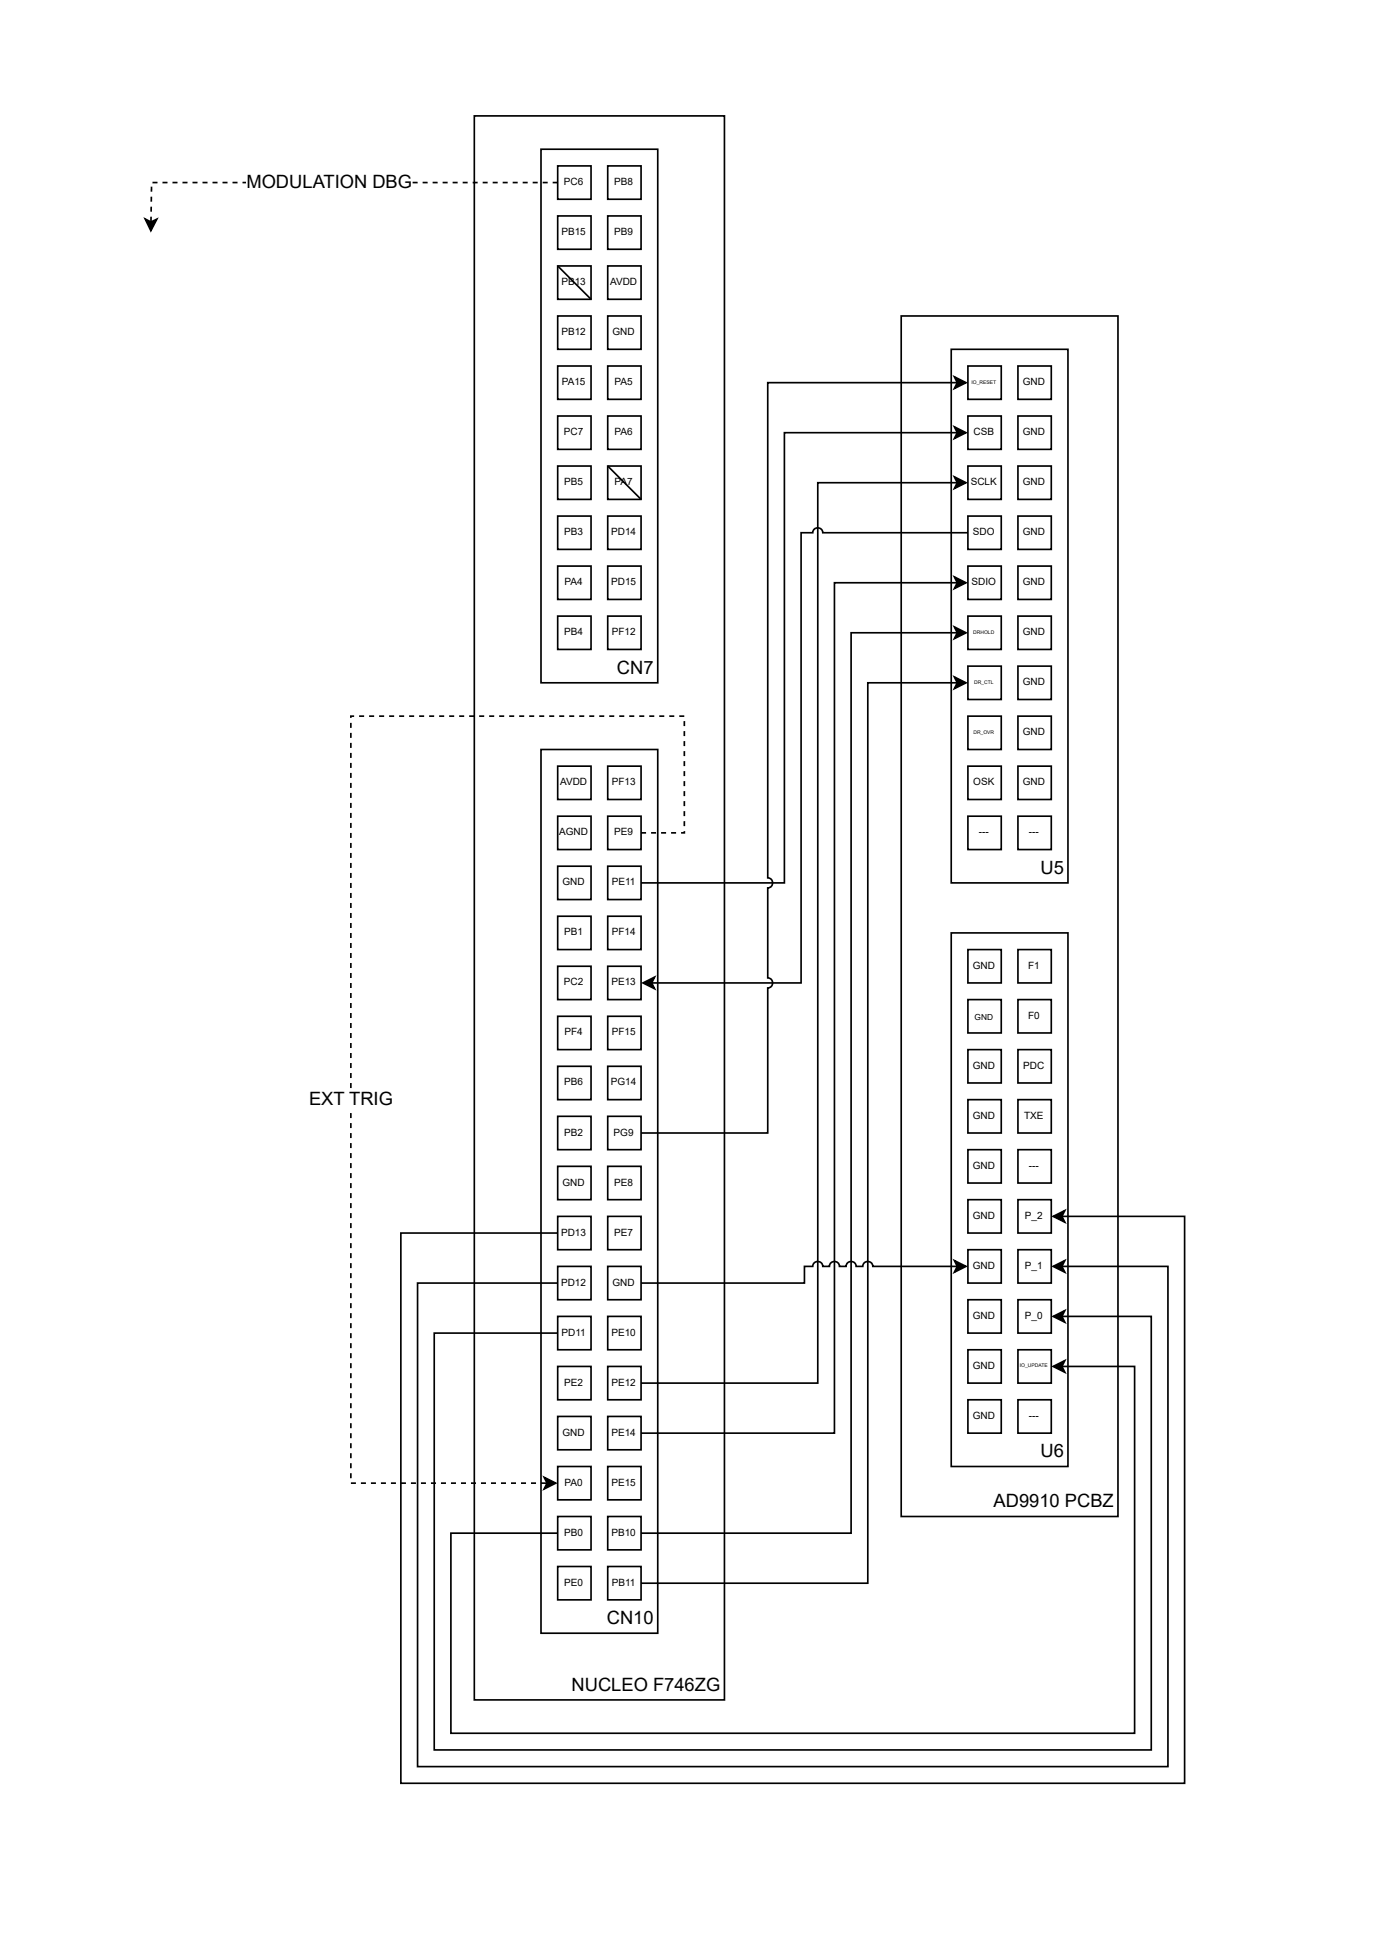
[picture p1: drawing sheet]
<svg xmlns="http://www.w3.org/2000/svg" width="211mm" height="298mm" viewBox="0 0 211 298" stroke-linecap="round" stroke-linejoin="round" font-family="sans-serif">
<path d="M72.3 17.7h38.2v241.6h-38.2z" fill="none" stroke="#000" stroke-width=".25"/>
<path d="M82.5 114.3h17.8v134.8h-17.8z" fill="#fff"/>
<path d="M82.5 114.3h17.8v134.8h-17.8z" fill="none" stroke="#000" stroke-width=".25"/>
<path d="M92.7 116.9h5.1v5.1h-5.1z" fill="#fff"/>
<path d="M92.7 116.9h5.1v5.1h-5.1zM83 225.4l1.8 .9-1.8 .8 .4-.8z" fill="none" stroke="#000" stroke-width=".25"/>
<g fill="#000">
<path d="M83 225.4l1.8 .9-1.8 .8 .4-.8z"/>
<path d="M97.8 126.9h.7v.3h-.7zM99.3 126.9h.8v.3h-.8zM100.8 126.9h.8v.3h-.8zM102.4 126.9h.7v.3h-.7zM103.9 126.9h.5v.2h-.1v-.3h.2v.4h-.6zM104.3 125.3h.2v.7h-.2zM104.3 123.7h.2v.8h-.2zM104.3 122.2h.2v.8h-.2zM104.3 120.7h.2v.7h-.2zM104.3 119.2h.2v.7h-.2zM104.3 117.6h.2v.8h-.2zM104.3 116.1h.2v.8h-.2zM104.3 114.6h.2v.7h-.2zM104.3 113.1h.2v.7h-.2zM104.3 111.5h.2v.8h-.2zM104.3 110h.2v.8h-.2zM103.6 109.1h.8v.3h-.8zM102.1 109.1h.8v.3h-.8zM100.6 109.1h.7v.3h-.7zM99 109.1h.8v.3h-.8zM97.5 109.1h.8v.3h-.8zM96 109.1h.7v.3h-.7zM94.5 109.1h.7v.3h-.7zM92.9 109.1h.8v.3h-.8zM91.4 109.1h.8v.3h-.8zM89.9 109.1h.7v.3h-.7zM88.4 109.1h.7v.3h-.7zM86.8 109.1h.8v.3h-.8zM85.3 109.1h.8v.3h-.8zM83.8 109.1h.7v.3h-.7zM82.2 109.1h.8v.3h-.8zM80.7 109.1h.8v.3h-.8zM79.2 109.1h.8v.3h-.8zM77.7 109.1h.7v.3h-.7zM76.1 109.1h.8v.3h-.8zM74.6 109.1h.8v.3h-.8zM73.1 109.1h.8v.3h-.8zM71.6 109.1h.7v.3h-.7zM70 109.1h.8v.3h-.8zM68.5 109.1h.8v.3h-.8zM67 109.1h.8v.3h-.8zM65.5 109.1h.7v.3h-.7zM63.9 109.1h.8v.3h-.8zM62.4 109.1h.8v.3h-.8zM60.9 109.1h.7v.3h-.7zM59.4 109.1h.7v.3h-.7zM57.8 109.1h.8v.3h-.8zM56.3 109.1h.8v.3h-.8zM54.8 109.1h.7v.3h-.7zM53.4 109.1h.6v.3h-.5v-.2h.1v.3h-.2zM53.4 110.3h.2v.7h-.2zM53.4 111.8h.2v.8h-.2zM53.4 113.3h.2v.8h-.2zM53.4 114.9h.2v.7h-.2zM53.4 116.4h.2v.7h-.2zM53.4 117.9h.2v.8h-.2zM53.4 119.4h.2v.8h-.2zM53.4 121h.2v.7h-.2zM53.4 122.5h.2v.7h-.2zM53.4 124h.2v.8h-.2zM53.4 125.5h.2v.8h-.2zM53.4 127.1h.2v.7h-.2zM53.4 128.6h.2v.8h-.2zM53.4 130.1h.2v.8h-.2zM53.4 131.6h.2v.8h-.2zM53.4 133.2h.2v.7h-.2zM53.4 134.7h.2v.8h-.2zM53.4 136.2h.2v.8h-.2zM53.4 137.7h.2v.8h-.2zM53.4 139.3h.2v.7h-.2zM53.4 140.8h.2v.8h-.2zM53.4 142.3h.2v.8h-.2zM53.4 143.8h.2v.8h-.2zM53.4 145.4h.2v.7h-.2zM53.4 146.9h.2v.8h-.2zM53.4 148.4h.2v.8h-.2zM53.4 150h.2v.7h-.2zM53.4 151.5h.2v.7h-.2zM53.4 153h.2v.8h-.2zM53.4 154.5h.2v.8h-.2zM53.4 156.1h.2v.7h-.2zM53.4 157.6h.2v.7h-.2zM53.4 159.1h.2v.8h-.2zM53.4 160.6h.2v.8h-.2zM53.4 162.2h.2v.7h-.2zM53.4 163.7h.2v.8h-.2zM53.4 165.2h.2v.8h-.2zM53.4 166.7h.2v.8h-.2zM53.4 168.3h.2v.7h-.2zM53.4 169.8h.2v.8h-.2zM53.4 171.3h.2v.8h-.2zM53.4 172.8h.2v.8h-.2zM53.4 174.4h.2v.7h-.2zM53.4 175.9h.2v.8h-.2zM53.4 177.4h.2v.8h-.2zM53.4 179h.2v.7h-.2zM53.4 180.5h.2v.7h-.2zM53.4 182h.2v.8h-.2zM53.4 183.5h.2v.8h-.2zM53.4 185.1h.2v.7h-.2zM53.4 186.6h.2v.7h-.2zM53.4 188.1h.2v.8h-.2zM53.4 189.6h.2v.8h-.2zM53.4 191.2h.2v.7h-.2zM53.4 192.7h.2v.7h-.2zM53.4 194.2h.2v.8h-.2zM53.4 195.7h.2v.8h-.2zM53.4 197.3h.2v.7h-.2zM53.4 198.8h.2v.8h-.2zM53.4 200.3h.2v.8h-.2zM53.4 201.8h.2v.8h-.2zM53.4 203.4h.2v.7h-.2zM53.4 204.9h.2v.8h-.2zM53.4 206.4h.2v.8h-.2zM53.4 207.9h.2v.8h-.2zM53.4 209.5h.2v.7h-.2zM53.4 211h.2v.8h-.2zM53.4 212.5h.2v.8h-.2zM53.4 214.1h.2v.7h-.2zM53.4 215.6h.2v.7h-.2zM53.4 217.1h.2v.8h-.2zM53.4 218.6h.2v.8h-.2zM53.4 220.2h.2v.7h-.2zM53.4 221.7h.2v.7h-.2zM53.4 223.2h.2v.8h-.2zM53.4 224.7h.2v.8h-.2zM53.5 226.1h.8v.3h-.8zM55.1 226.1h.7v.3h-.7zM56.6 226.1h.7v.3h-.7zM58.1 226.1h.8v.3h-.8zM59.6 226.1h.8v.3h-.8zM61.2 226.1h.7v.3h-.7zM62.7 226.1h.7v.3h-.7zM64.2 226.1h.8v.3h-.8zM65.7 226.1h.8v.3h-.8zM67.3 226.1h.7v.3h-.7zM68.8 226.1h.8v.3h-.8zM70.3 226.1h.8v.3h-.8zM71.8 226.1h.8v.3h-.8zM73.4 226.1h.7v.3h-.7zM74.9 226.1h.8v.3h-.8zM76.4 226.1h.8v.3h-.8zM77.9 226.1h.8v.3h-.8zM79.5 226.1h.7v.3h-.7zM81 226.1h.8v.3h-.8zM82.5 226.1h.8v.3h-.8z"/>
</g>
<g fill="#fff">
<path d="M47.1 166.1h12.9v3.3h-12.9z"/>
<path d="M92.7 124.5h5.1v5.1h-5.1z"/>
</g>
<path d="M92.7 124.5h5.1v5.1h-5.1z" fill="none" stroke="#000" stroke-width=".25"/>
<path d="M92.7 132.1h5.1v5.1h-5.1z" fill="#fff"/>
<path d="M92.7 132.1h5.1v5.1h-5.1z" fill="none" stroke="#000" stroke-width=".25"/>
<path d="M92.7 139.8h5.1v5.1h-5.1z" fill="#fff"/>
<path d="M92.7 139.8h5.1v5.1h-5.1z" fill="none" stroke="#000" stroke-width=".25"/>
<path d="M92.7 147.4h5.1v5.1h-5.1z" fill="#fff"/>
<path d="M92.7 147.4h5.1v5.1h-5.1z" fill="none" stroke="#000" stroke-width=".25"/>
<path d="M92.7 155h5.1v5.1h-5.1z" fill="#fff"/>
<path d="M92.7 155h5.1v5.1h-5.1z" fill="none" stroke="#000" stroke-width=".25"/>
<path d="M92.7 162.7h5.1v5h-5.1z" fill="#fff"/>
<path d="M92.7 162.7h5.1v5h-5.1z" fill="none" stroke="#000" stroke-width=".25"/>
<path d="M92.7 170.3h5.1v5.1h-5.1z" fill="#fff"/>
<path d="M92.7 170.3h5.1v5.1h-5.1z" fill="none" stroke="#000" stroke-width=".25"/>
<path d="M92.7 177.9h5.1v5.1h-5.1z" fill="#fff"/>
<path d="M92.7 177.9h5.1v5.1h-5.1z" fill="none" stroke="#000" stroke-width=".25"/>
<path d="M92.7 185.6h5.1v5h-5.1z" fill="#fff"/>
<path d="M92.7 185.6h5.1v5h-5.1z" fill="none" stroke="#000" stroke-width=".25"/>
<path d="M92.7 193.2h5.1v5.1h-5.1z" fill="#fff"/>
<path d="M92.7 193.2h5.1v5.1h-5.1z" fill="none" stroke="#000" stroke-width=".25"/>
<path d="M92.7 200.8h5.1v5.1h-5.1z" fill="#fff"/>
<path d="M92.7 200.8h5.1v5.1h-5.1z" fill="none" stroke="#000" stroke-width=".25"/>
<path d="M92.7 208.4h5.1v5.1h-5.1z" fill="#fff"/>
<path d="M92.7 208.4h5.1v5.1h-5.1z" fill="none" stroke="#000" stroke-width=".25"/>
<path d="M92.7 216.1h5.1v5.1h-5.1z" fill="#fff"/>
<path d="M92.7 216.1h5.1v5.1h-5.1z" fill="none" stroke="#000" stroke-width=".25"/>
<path d="M92.7 223.7h5.1v5.1h-5.1z" fill="#fff"/>
<path d="M92.7 223.7h5.1v5.1h-5.1z" fill="none" stroke="#000" stroke-width=".25"/>
<path d="M92.7 231.3h5.1v5.1h-5.1z" fill="#fff"/>
<path d="M92.7 231.3h5.1v5.1h-5.1z" fill="none" stroke="#000" stroke-width=".25"/>
<path d="M92.7 239h5.1v5.1h-5.1z" fill="#fff"/>
<path d="M92.7 239h5.1v5.1h-5.1z" fill="none" stroke="#000" stroke-width=".25"/>
<path d="M85.1 116.9h5.1v5.1h-5.1z" fill="#fff"/>
<path d="M85.1 116.9h5.1v5.1h-5.1z" fill="none" stroke="#000" stroke-width=".25"/>
<path d="M85.1 124.5h5.1v5.1h-5.1z" fill="#fff"/>
<path d="M85.1 124.5h5.1v5.1h-5.1z" fill="none" stroke="#000" stroke-width=".25"/>
<path d="M85.1 132.1h5.1v5.1h-5.1z" fill="#fff"/>
<path d="M85.1 132.1h5.1v5.1h-5.1z" fill="none" stroke="#000" stroke-width=".25"/>
<path d="M85.1 139.8h5.1v5.1h-5.1z" fill="#fff"/>
<path d="M85.1 139.8h5.1v5.1h-5.1z" fill="none" stroke="#000" stroke-width=".25"/>
<path d="M85.1 147.4h5.1v5.1h-5.1z" fill="#fff"/>
<path d="M85.1 147.4h5.1v5.1h-5.1z" fill="none" stroke="#000" stroke-width=".25"/>
<path d="M85.1 155h5.1v5.1h-5.1z" fill="#fff"/>
<path d="M85.1 155h5.1v5.1h-5.1z" fill="none" stroke="#000" stroke-width=".25"/>
<path d="M85.1 162.7h5.1v5h-5.1z" fill="#fff"/>
<path d="M85.1 162.7h5.1v5h-5.1z" fill="none" stroke="#000" stroke-width=".25"/>
<path d="M85.1 170.3h5.1v5.1h-5.1z" fill="#fff"/>
<path d="M85.1 170.3h5.1v5.1h-5.1z" fill="none" stroke="#000" stroke-width=".25"/>
<path d="M85.1 177.9h5.1v5.1h-5.1z" fill="#fff"/>
<path d="M85.1 177.9h5.1v5.1h-5.1z" fill="none" stroke="#000" stroke-width=".25"/>
<path d="M85.1 185.6h5.1v5h-5.1z" fill="#fff"/>
<path d="M85.1 185.6h5.1v5h-5.1z" fill="none" stroke="#000" stroke-width=".25"/>
<path d="M85.1 193.2h5.1v5.1h-5.1z" fill="#fff"/>
<path d="M85.1 193.2h5.1v5.1h-5.1z" fill="none" stroke="#000" stroke-width=".25"/>
<path d="M85.1 200.8h5.1v5.1h-5.1z" fill="#fff"/>
<path d="M85.1 200.8h5.1v5.1h-5.1z" fill="none" stroke="#000" stroke-width=".25"/>
<path d="M85.1 208.4h5.1v5.1h-5.1z" fill="#fff"/>
<path d="M85.1 208.4h5.1v5.1h-5.1z" fill="none" stroke="#000" stroke-width=".25"/>
<path d="M85.1 216.1h5.1v5.1h-5.1z" fill="#fff"/>
<path d="M85.1 216.1h5.1v5.1h-5.1z" fill="none" stroke="#000" stroke-width=".25"/>
<path d="M85.1 223.7h5.1v5.1h-5.1z" fill="#fff"/>
<path d="M85.1 223.7h5.1v5.1h-5.1z" fill="none" stroke="#000" stroke-width=".25"/>
<path d="M85.1 231.3h5.1v5.1h-5.1z" fill="#fff"/>
<path d="M85.1 231.3h5.1v5.1h-5.1z" fill="none" stroke="#000" stroke-width=".25"/>
<path d="M85.1 239h5.1v5.1h-5.1z" fill="#fff"/>
<path d="M85.1 239h5.1v5.1h-5.1z" fill="none" stroke="#000" stroke-width=".25"/>
<path d="M82.5 22.8h17.8v81.4h-17.8z" fill="#fff"/>
<path d="M82.5 22.8h17.8v81.4h-17.8z" fill="none" stroke="#000" stroke-width=".25"/>
<path d="M92.7 32.9h5.1v5.1h-5.1z" fill="#fff"/>
<path d="M92.7 32.9h5.1v5.1h-5.1z" fill="none" stroke="#000" stroke-width=".25"/>
<path d="M92.7 40.6h5.1v5.1h-5.1z" fill="#fff"/>
<path d="M92.7 40.6h5.1v5.1h-5.1z" fill="none" stroke="#000" stroke-width=".25"/>
<path d="M92.7 48.2h5.1v5.1h-5.1z" fill="#fff"/>
<path d="M92.7 48.2h5.1v5.1h-5.1z" fill="none" stroke="#000" stroke-width=".25"/>
<path d="M92.7 55.8h5.1v5.1h-5.1z" fill="#fff"/>
<path d="M92.7 55.8h5.1v5.1h-5.1z" fill="none" stroke="#000" stroke-width=".25"/>
<path d="M92.7 63.5h5.1v5h-5.1z" fill="#fff"/>
<path d="M92.7 63.5h5.1v5h-5.1z" fill="none" stroke="#000" stroke-width=".25"/>
<path d="M92.7 71.1h5.1v5.1h-5.1z" fill="#fff"/>
<path d="M92.7 71.1h5.1v5.1h-5.1z" fill="none" stroke="#000" stroke-width=".25"/>
<path d="M92.7 78.7h5.1v5.1h-5.1z" fill="#fff"/>
<path d="M92.7 78.7h5.1v5.1h-5.1z" fill="none" stroke="#000" stroke-width=".25"/>
<path d="M92.7 86.4h5.1v5h-5.1z" fill="#fff"/>
<path d="M92.7 86.4h5.1v5h-5.1z" fill="none" stroke="#000" stroke-width=".25"/>
<path d="M92.7 94h5.1v5.1h-5.1z" fill="#fff"/>
<path d="M92.7 94h5.1v5.1h-5.1z" fill="none" stroke="#000" stroke-width=".25"/>
<path d="M85.1 25.3h5.1v5.1h-5.1z" fill="#fff"/>
<path d="M85.1 25.3h5.1v5.1h-5.1z" fill="none" stroke="#000" stroke-width=".25"/>
<path d="M85.1 32.9h5.1v5.1h-5.1z" fill="#fff"/>
<path d="M85.1 32.9h5.1v5.1h-5.1z" fill="none" stroke="#000" stroke-width=".25"/>
<path d="M85.1 40.6h5.1v5.1h-5.1z" fill="#fff"/>
<path d="M85.1 40.6h5.1v5.1h-5.1z" fill="none" stroke="#000" stroke-width=".25"/>
<path d="M85.1 55.8h5.1v5.1h-5.1z" fill="#fff"/>
<path d="M85.1 55.8h5.1v5.1h-5.1z" fill="none" stroke="#000" stroke-width=".25"/>
<path d="M85.1 63.5h5.1v5h-5.1z" fill="#fff"/>
<path d="M85.1 63.5h5.1v5h-5.1z" fill="none" stroke="#000" stroke-width=".25"/>
<path d="M85.1 71.1h5.1v5.1h-5.1z" fill="#fff"/>
<path d="M85.1 71.1h5.1v5.1h-5.1z" fill="none" stroke="#000" stroke-width=".25"/>
<path d="M85.1 78.7h5.1v5.1h-5.1z" fill="#fff"/>
<path d="M85.1 78.7h5.1v5.1h-5.1z" fill="none" stroke="#000" stroke-width=".25"/>
<path d="M85.1 86.4h5.1v5h-5.1z" fill="#fff"/>
<path d="M85.1 86.4h5.1v5h-5.1z" fill="none" stroke="#000" stroke-width=".25"/>
<path d="M85.1 94h5.1v5.1h-5.1z" fill="#fff"/>
<path d="M85.1 40.6l5.1 5.1M92.7 71.1l5.1 5.1M85.1 94h5.1v5.1h-5.1z" fill="none" stroke="#000" stroke-width=".25"/>
<path d="M92.7 25.3h5.1v5.1h-5.1z" fill="#fff"/>
<path d="M92.7 25.3h5.1v5.1h-5.1z" fill="none" stroke="#000" stroke-width=".25"/>
<path d="M85.1 48.2h5.1v5.1h-5.1z" fill="#fff"/>
<path d="M22.1 33.4l.9 .5 .9-.5-.9 1.8zM85.1 48.2h5.1v5.1h-5.1z" fill="none" stroke="#000" stroke-width=".25"/>
<g fill="#000">
<path d="M22.1 33.4l.9 .5 .9-.5-.9 1.8z"/>
<path d="M84.3 27.7h.8v.3h-.8zM82.8 27.7h.7v.3h-.7zM81.3 27.7h.7v.3h-.7zM79.7 27.7h.8v.3h-.8zM78.2 27.7h.8v.3h-.8zM76.7 27.7h.7v.3h-.7zM75.1 27.7h.8v.3h-.8zM73.6 27.7h.8v.3h-.8zM72.1 27.7h.8v.3h-.8zM70.6 27.7h.7v.3h-.7zM69 27.7h.8v.3h-.8zM67.5 27.7h.8v.3h-.8zM66 27.7h.8v.3h-.8zM64.5 27.7h.7v.3h-.7zM62.9 27.7h.8v.3h-.8zM61.4 27.7h.8v.3h-.8zM59.9 27.7h.7v.3h-.7zM58.4 27.7h.7v.3h-.7zM56.8 27.7h.8v.3h-.8zM55.3 27.7h.8v.3h-.8zM53.8 27.7h.7v.3h-.7zM52.3 27.7h.7v.3h-.7zM50.7 27.7h.8v.3h-.8zM49.2 27.7h.8v.3h-.8zM47.7 27.7h.7v.3h-.7zM46.2 27.7h.7v.3h-.7zM44.6 27.7h.8v.3h-.8zM43.1 27.7h.8v.3h-.8zM41.6 27.7h.7v.3h-.7zM40 27.7h.8v.3h-.8zM38.5 27.7h.8v.3h-.8zM37 27.7h.8v.3h-.8zM35.5 27.7h.7v.3h-.7zM33.9 27.7h.8v.3h-.8zM32.4 27.7h.8v.3h-.8zM30.9 27.7h.8v.3h-.8zM29.4 27.7h.7v.3h-.7zM27.8 27.7h.8v.3h-.8zM26.3 27.7h.8v.3h-.8zM24.8 27.7h.7v.3h-.7zM23.3 27.7h.7v.3h-.7zM23 28.5h.2v.7h-.2zM23 30h.2v.8h-.3zM22.9 31.5h.3v.8h-.3zM22.9 33.1h.3v.7h-.3z"/>
</g>
<g fill="#fff">
<path d="M37.6 26.2h25.2v3.3h-25.2z"/>
<path d="M137.5 48.2h33v183.1h-33z"/>
</g>
<path d="M137.5 48.2h33v183.1h-33z" fill="none" stroke="#000" stroke-width=".25"/>
<path d="M145.1 53.3h17.8v81.4h-17.8z" fill="#fff"/>
<path d="M145.1 53.3h17.8v81.4h-17.8z" fill="none" stroke="#000" stroke-width=".25"/>
<path d="M147.6 55.8h5.1v5.1h-5.1z" fill="#fff"/>
<path d="M147.6 55.8h5.1v5.1h-5.1z" fill="none" stroke="#000" stroke-width=".25"/>
<path d="M147.6 63.5h5.1v5h-5.1z" fill="#fff"/>
<path d="M147.6 63.5h5.1v5h-5.1z" fill="none" stroke="#000" stroke-width=".25"/>
<path d="M147.6 71.1h5.1v5.1h-5.1z" fill="#fff"/>
<path d="M147.6 71.1h5.1v5.1h-5.1z" fill="none" stroke="#000" stroke-width=".25"/>
<path d="M147.6 78.7h5.1v5.1h-5.1z" fill="#fff"/>
<path d="M147.6 78.7h5.1v5.1h-5.1z" fill="none" stroke="#000" stroke-width=".25"/>
<path d="M147.6 86.4h5.1v5h-5.1z" fill="#fff"/>
<path d="M147.6 86.4h5.1v5h-5.1z" fill="none" stroke="#000" stroke-width=".25"/>
<path d="M147.6 94h5.1v5.1h-5.1z" fill="#fff"/>
<path d="M147.6 94h5.1v5.1h-5.1z" fill="none" stroke="#000" stroke-width=".25"/>
<path d="M147.6 101.6h5.1v5.1h-5.1z" fill="#fff"/>
<path d="M147.6 101.6h5.1v5.1h-5.1z" fill="none" stroke="#000" stroke-width=".25"/>
<path d="M147.6 109.2h5.1v5.1h-5.1z" fill="#fff"/>
<path d="M147.6 109.2h5.1v5.1h-5.1z" fill="none" stroke="#000" stroke-width=".25"/>
<path d="M147.6 116.9h5.1v5.1h-5.1z" fill="#fff"/>
<path d="M147.6 116.9h5.1v5.1h-5.1z" fill="none" stroke="#000" stroke-width=".25"/>
<path d="M147.6 124.5h5.1v5.1h-5.1z" fill="#fff"/>
<path d="M147.6 124.5h5.1v5.1h-5.1z" fill="none" stroke="#000" stroke-width=".25"/>
<path d="M155.3 124.5h5.1v5.1h-5.1z" fill="#fff"/>
<path d="M155.3 124.5h5.1v5.1h-5.1z" fill="none" stroke="#000" stroke-width=".25"/>
<path d="M155.3 116.9h5.1v5.1h-5.1z" fill="#fff"/>
<path d="M155.3 116.9h5.1v5.1h-5.1z" fill="none" stroke="#000" stroke-width=".25"/>
<path d="M155.3 109.2h5.1v5.1h-5.1z" fill="#fff"/>
<path d="M155.3 109.2h5.1v5.1h-5.1z" fill="none" stroke="#000" stroke-width=".25"/>
<path d="M155.3 101.6h5.1v5.1h-5.1z" fill="#fff"/>
<path d="M155.3 101.6h5.1v5.1h-5.1z" fill="none" stroke="#000" stroke-width=".25"/>
<path d="M155.3 94h5.1v5.1h-5.1z" fill="#fff"/>
<path d="M155.3 94h5.1v5.1h-5.1z" fill="none" stroke="#000" stroke-width=".25"/>
<path d="M155.3 86.4h5.1v5h-5.1z" fill="#fff"/>
<path d="M155.3 86.4h5.1v5h-5.1z" fill="none" stroke="#000" stroke-width=".25"/>
<path d="M155.3 78.7h5.1v5.1h-5.1z" fill="#fff"/>
<path d="M155.3 78.7h5.1v5.1h-5.1z" fill="none" stroke="#000" stroke-width=".25"/>
<path d="M155.3 71.1h5.1v5.1h-5.1z" fill="#fff"/>
<path d="M155.3 71.1h5.1v5.1h-5.1z" fill="none" stroke="#000" stroke-width=".25"/>
<path d="M155.3 63.5h5.1v5h-5.1z" fill="#fff"/>
<path d="M155.3 63.5h5.1v5h-5.1z" fill="none" stroke="#000" stroke-width=".25"/>
<path d="M155.3 55.8h5.1v5.1h-5.1z" fill="#fff"/>
<path d="M155.3 55.8h5.1v5.1h-5.1z" fill="none" stroke="#000" stroke-width=".25"/>
<path d="M145.1 142.3h17.8v81.4h-17.8z" fill="#fff"/>
<path d="M145.1 142.3h17.8v81.4h-17.8z" fill="none" stroke="#000" stroke-width=".25"/>
<path d="M147.6 144.9h5.1v5h-5.1z" fill="#fff"/>
<path d="M147.6 144.9h5.1v5h-5.1z" fill="none" stroke="#000" stroke-width=".25"/>
<path d="M147.6 152.5h5.1v5.1h-5.1z" fill="#fff"/>
<path d="M147.6 152.5h5.1v5.1h-5.1z" fill="none" stroke="#000" stroke-width=".25"/>
<path d="M147.6 160.1h5.1v5.1h-5.1z" fill="#fff"/>
<path d="M147.6 160.1h5.1v5.1h-5.1z" fill="none" stroke="#000" stroke-width=".25"/>
<path d="M147.6 167.7h5.1v5.1h-5.1z" fill="#fff"/>
<path d="M147.6 167.7h5.1v5.1h-5.1z" fill="none" stroke="#000" stroke-width=".25"/>
<path d="M147.6 175.4h5.1v5.1h-5.1z" fill="#fff"/>
<path d="M147.6 175.4h5.1v5.1h-5.1z" fill="none" stroke="#000" stroke-width=".25"/>
<path d="M155.3 144.9h5.1v5h-5.1z" fill="#fff"/>
<path d="M155.3 144.9h5.1v5h-5.1z" fill="none" stroke="#000" stroke-width=".25"/>
<path d="M155.3 152.5h5.1v5.1h-5.1z" fill="#fff"/>
<path d="M155.3 152.5h5.1v5.1h-5.1z" fill="none" stroke="#000" stroke-width=".25"/>
<path d="M155.3 160.1h5.1v5.1h-5.1z" fill="#fff"/>
<path d="M155.3 160.1h5.1v5.1h-5.1z" fill="none" stroke="#000" stroke-width=".25"/>
<path d="M155.3 167.7h5.1v5.1h-5.1z" fill="#fff"/>
<path d="M155.3 167.7h5.1v5.1h-5.1z" fill="none" stroke="#000" stroke-width=".25"/>
<path d="M155.3 175.4h5.1v5.1h-5.1z" fill="#fff"/>
<path d="M155.3 175.4h5.1v5.1h-5.1z" fill="none" stroke="#000" stroke-width=".25"/>
<path d="M155.3 183h5.1v5.1h-5.1z" fill="#fff"/>
<path d="M155.3 183h5.1v5.1h-5.1z" fill="none" stroke="#000" stroke-width=".25"/>
<path d="M155.3 190.6h5.1v5.1h-5.1z" fill="#fff"/>
<path d="M155.3 190.6h5.1v5.1h-5.1z" fill="none" stroke="#000" stroke-width=".25"/>
<path d="M155.3 198.3h5.1v5.1h-5.1z" fill="#fff"/>
<path d="M155.3 198.3h5.1v5.1h-5.1z" fill="none" stroke="#000" stroke-width=".25"/>
<path d="M155.3 205.9h5.1v5.1h-5.1z" fill="#fff"/>
<path d="M155.3 205.9h5.1v5.1h-5.1z" fill="none" stroke="#000" stroke-width=".25"/>
<path d="M155.3 213.5h5.1v5.1h-5.1z" fill="#fff"/>
<path d="M155.3 213.5h5.1v5.1h-5.1z" fill="none" stroke="#000" stroke-width=".25"/>
<path d="M147.6 183h5.1v5.1h-5.1z" fill="#fff"/>
<path d="M147.6 183h5.1v5.1h-5.1z" fill="none" stroke="#000" stroke-width=".25"/>
<path d="M147.6 190.6h5.1v5.1h-5.1z" fill="#fff"/>
<path d="M147.6 190.6h5.1v5.1h-5.1z" fill="none" stroke="#000" stroke-width=".25"/>
<path d="M147.6 198.3h5.1v5.1h-5.1z" fill="#fff"/>
<path d="M147.6 198.3h5.1v5.1h-5.1z" fill="none" stroke="#000" stroke-width=".25"/>
<path d="M147.6 205.9h5.1v5.1h-5.1z" fill="#fff"/>
<path d="M147.6 205.9h5.1v5.1h-5.1z" fill="none" stroke="#000" stroke-width=".25"/>
<path d="M147.6 213.5h5.1v5.1h-5.1z" fill="#fff"/>
<g fill="none" stroke="#000" stroke-width=".25">
<path d="M145.6 57.5l1.8 .9-1.8 .9 .4-.9zM146 58.4h-28.9v75.5a.76 .76 0 0 1 .8 .8 .76 .76 0 0 1-.8 .7v13.8a.76 .76 0 0 1 .8 .7 .76 .76 0 0 1-.8 .8v22.1h-19.3M145.6 72.7l1.8 .9-1.8 .9 .4-.9zM145.6 65.1l1.8 .9-1.8 .9 .4-.9zM146 73.6h-21.3v137.4h-26.9M146 66h-26.4v68.7h-21.8M145.6 88l1.8 .9-1.8 .9 .4-.9zM145.6 95.6l1.8 .9-1.8 .9 .4-.9zM146 88.9h-18.7v129.7h-29.5M146 96.5h-16.2v137.4h-32M147.6 81.3h-22.1a.76 .76 0 0 0-.8-.8 .76 .76 0 0 0-.7 .8h-1.8v68.6h-22.8M145.6 103.3l1.8 .9-1.8 .8 .4-.8z"/>
<path d="M146 104.2h-13.6v137.3h-34.6M98.1 149.9l1.8-.8-.5 .8 .5 .9zM145.6 192.3l1.8 .9-1.8 .9 .4-.9zM146 193.2h-12.9a.76 .76 0 0 0-.7-.8 .76 .76 0 0 0-.8 .8h-1a.76 .76 0 0 0-.8-.8 .76 .76 0 0 0-.7 .8h-1.1a.76 .76 0 0 0-.7-.8 .76 .76 0 0 0-.8 .8h-1a.76 .76 0 0 0-.8-.8 .76 .76 0 0 0-.7 .8h-1.3v2.5h-24.9M160.6 193.2l1.8-.9-.4 .9 .4 .9zM160.6 185.6l1.8-.9-.4 .9 .4 .8zM162 193.2h16.2v76.3h-114.5v-73.8h21.4M162 185.6h18.7v86.4h-119.6v-83.9h24M147.6 213.5h5.1v5.1h-5.1zM160.6 200.8l1.8-.9-.4 .9 .4 .9zM160.6 208.4l1.8-.8-.4 .8 .4 .9zM162 200.8h13.6v66.1h-109.4v-63.5h18.9"/>
<path d="M162 208.4h11.1v56h-104.3v-30.5h16.3"/>
</g>
<path d="M145.6 57.5l1.8 .9-1.8 .9 .4-.9zM145.6 72.7l1.8 .9-1.8 .9 .4-.9zM145.6 65.1l1.8 .9-1.8 .9 .4-.9zM145.6 88l1.8 .9-1.8 .9 .4-.9zM145.6 95.6l1.8 .9-1.8 .9 .4-.9zM145.6 103.3l1.8 .9-1.8 .8 .4-.8zM98.1 149.9l1.8-.8-.5 .8 .5 .9zM145.6 192.3l1.8 .9-1.8 .9 .4-.9zM160.6 193.2l1.8-.9-.4 .9 .4 .9zM160.6 185.6l1.8-.9-.4 .9 .4 .8zM160.6 200.8l1.8-.9-.4 .9 .4 .9zM160.6 208.4l1.8-.8-.4 .8 .4 .9z" fill="#000"/>
<g font-size="2.8">
<text x="37.6" y="28.7">MODULATION DBG</text>
<text x="94.1" y="102.8">CN7</text>
<text x="158.7" y="133.3">U5</text>
<text x="47.1" y="168.6">EXT TRIG</text>
<text x="158.7" y="222.3">U6</text>
<text x="151.6" y="229.9">AD9910 PCBZ</text>
<text x="92.6" y="247.7">CN10</text>
<text x="87.2" y="257.9">NUCLEO F746ZG</text>
</g>
<g font-size="1.5">
<text x="86" y="28.2">PC6</text>
<text x="93.7" y="28.2">PB8</text>
<text x="85.6" y="35.9">PB15</text>
<text x="93.7" y="35.9">PB9</text>
<text x="85.6" y="43.5">PB13</text>
<text x="93.1" y="43.5">AVDD</text>
<text x="85.6" y="51.1">PB12</text>
<text x="93.4" y="51.1">GND</text>
<text x="85.7" y="58.8">PA15</text>
<text x="93.7" y="58.8">PA5</text>
<text x="156" y="58.8">GND</text>
<text x="86" y="66.4">PC7</text>
<text x="93.7" y="66.4">PA6</text>
<text x="148.5" y="66.4">CSB</text>
<text x="156" y="66.4">GND</text>
<text x="86.1" y="74">PB5</text>
<text x="93.7" y="74">PA7</text>
<text x="148.1" y="74">SCLK</text>
<text x="156" y="74">GND</text>
<text x="86.1" y="81.6">PB3</text>
<text x="93.2" y="81.6">PD14</text>
<text x="148.4" y="81.6">SDO</text>
<text x="156" y="81.6">GND</text>
<text x="86.1" y="89.3">PA4</text>
<text x="93.2" y="89.3">PD15</text>
<text x="148.2" y="89.3">SDIO</text>
<text x="156" y="89.3">GND</text>
<text x="86.1" y="96.9">PB4</text>
<text x="93.3" y="96.9">PF12</text>
<text x="156" y="96.9">GND</text>
<text x="156" y="104.5">GND</text>
<text x="156" y="112.2">GND</text>
<text x="85.4" y="119.8">AVDD</text>
<text x="93.3" y="119.8">PF13</text>
<text x="148.5" y="119.8">OSK</text>
<text x="156" y="119.8">GND</text>
<text x="85.3" y="127.4">AGND</text>
<text x="93.7" y="127.4">PE9</text>
<text x="149.3" y="127.4">---</text>
<text x="156.9" y="127.4">---</text>
<text x="85.8" y="135.1">GND</text>
<text x="93.3" y="135.1">PE11</text>
<text x="86.1" y="142.7">PB1</text>
<text x="93.3" y="142.7">PF14</text>
<text x="148.4" y="147.8">GND</text>
<text x="156.8" y="147.8">F1</text>
<text x="86" y="150.3">PC2</text>
<text x="93.3" y="150.3">PE13</text>
<text x="156.8" y="155.4">F0</text>
<text x="86.1" y="158">PF4</text>
<text x="93.3" y="158">PF15</text>
<text x="86.1" y="165.6">PB6</text>
<text x="93.2" y="165.6">PG14</text>
<text x="148.4" y="163">GND</text>
<text x="156.1" y="163">PDC</text>
<text x="86.1" y="173.2">PB2</text>
<text x="93.6" y="173.2">PG9</text>
<text x="148.4" y="170.7">GND</text>
<text x="156.2" y="170.7">TXE</text>
<text x="148.4" y="178.3">GND</text>
<text x="156.9" y="178.3">---</text>
<text x="85.8" y="180.8">GND</text>
<text x="93.7" y="180.8">PE8</text>
<text x="148.4" y="185.9">GND</text>
<text x="156.3" y="185.9">P_2</text>
<text x="85.6" y="188.5">PD13</text>
<text x="93.7" y="188.5">PE7</text>
<text x="85.6" y="196.1">PD12</text>
<text x="93.4" y="196.1">GND</text>
<text x="148.4" y="193.6">GND</text>
<text x="156.3" y="193.6">P_1</text>
<text x="85.6" y="203.7">PD11</text>
<text x="93.3" y="203.7">PE10</text>
<text x="148.4" y="201.2">GND</text>
<text x="156.3" y="201.2">P_0</text>
<text x="148.4" y="208.8">GND</text>
<text x="86.1" y="211.4">PE2</text>
<text x="93.3" y="211.4">PE12</text>
<text x="85.8" y="219">GND</text>
<text x="93.3" y="219">PE14</text>
<text x="148.4" y="216.5">GND</text>
<text x="156.9" y="216.5">---</text>
<text x="86.1" y="226.6">PA0</text>
<text x="93.3" y="226.6">PE15</text>
<text x="86.1" y="234.3">PB0</text>
<text x="93.3" y="234.3">PB10</text>
<text x="86.1" y="241.9">PE0</text>
<text x="93.3" y="241.9">PB11</text>
</g>
<text font-size="1.3" x="148.7" y="155.7">GND</text>
<g font-size=".8">
<text x="148.2" y="58.5">IO_RESET</text>
<text x="148.5" y="96.7">DRHOLD</text>
<text x="148.6" y="104.3">DR_CTL</text>
<text x="148.5" y="111.9">DR_OVR</text>
<text x="155.6" y="208.6">IO_UPDATE</text>
</g>
</svg>
